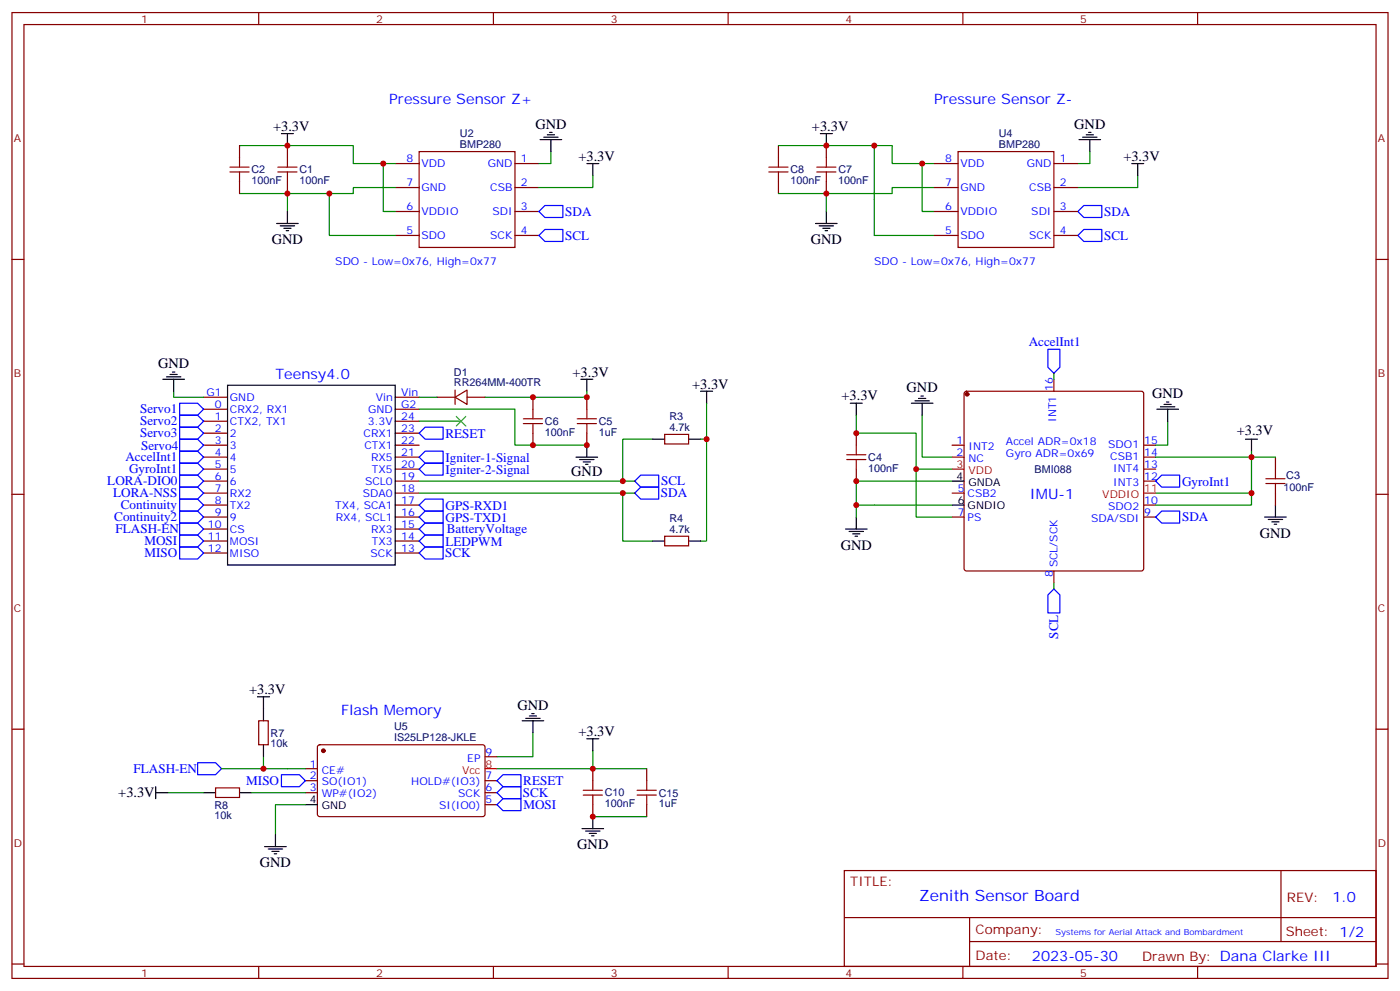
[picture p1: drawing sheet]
<svg xmlns="http://www.w3.org/2000/svg" width="412mm" height="292mm" viewBox="0 0 412 292" stroke-linecap="round" stroke-linejoin="round" font-family="sans-serif">
<g fill="none" stroke="#870000" stroke-width=".35">
<path d="M3.5 3.7h405.4v284.3h-405.4zM7.1 7.2h398.2v277.3h-398.2zM76.2 3.7v3.5M145.3 3.7v3.5M214.5 3.7v3.5M283.6 3.7v3.5M352.8 3.7v3.5M70.6 42.9v3.5M70.6 53.4v3.6M84.7 42.9v3.5M84.7 53.4v3.6M116.4 48.2h7.1"/>
<path d="M116.4 55.2h7.1M123.5 44.6h28.2v28.2h-28.2zM151.7 48.2h7M151.7 55.2h7M229.3 42.9v3.5M229.3 53.4v3.6M243.4 42.9v3.5M243.4 53.4v3.6M275.2 48.2h7M275.2 55.2h7M282.2 44.6h28.2v28.2h-28.2zM310.4 48.2h7.1"/>
<path d="M310.4 55.2h7.1M3.5 76.4h3.6M116.4 62.3h7.1M116.4 69.3h7.1M151.7 62.3h7M151.7 69.3h7M275.2 62.3h7M275.2 69.3h7M310.4 62.3h7.1M310.4 69.3h7.1M405.3 76.4h3.6M60 116.9h7"/>
<path d="M116.4 116.9h7.1M128.8 116.9h5.3M134.1 116.9l3.5-2.1v4.3zM134.1 114.8v4.3M137.6 116.9h5.3M157 116.9v3.6M172.9 116.9v3.6M284.2 115.4l.5-.2h51.5l.5 .2 .2 .5v51.5l-.2 .5-.5 .2h-51.5l-.5-.2-.2-.5v-51.5zM310.4 111.7v3.5M60 124h7M60 127.5h7M60 131.1h7"/>
<path d="M60 134.6h7M60 138.1h7M60 120.5h7M116.4 124h7.1M116.4 127.5h7.1M116.4 131.1h7.1M116.4 134.6h7.1M116.4 138.1h7.1M116.4 120.5h7.1M157 127.5v3.6M172.9 127.5v3.6M195.8 127.9h7v2.8h-7z"/>
<path d="M252.2 127.5v3.6M252.2 138.1v3.5M280.5 131.1h3.5M280.5 134.6h3.5M336.9 131.1h3.5M336.9 134.6h3.5M336.9 138.1h3.5M375.7 134.6v3.5M3.5 145.5h3.6M60 141.6h7M60 145.2h7M60 148.7h7"/>
<path d="M60 152.2h7M60 155.8h7M60 159.3h7M116.4 141.6h7.1M116.4 145.2h7.1M116.4 148.7h7.1M116.4 152.2h7.1M116.4 155.8h7.1M116.4 159.3h7.1M195.8 157.9h7v2.8h-7zM280.5 145.2h3.5M280.5 152.2h3.5"/>
<path d="M336.9 141.6h3.5M336.9 148.7h3.5M336.9 152.2h3.5M375.7 145.2v3.5M405.3 145.5h3.6M60 162.8h7M116.4 162.8h7.1M310.4 168.1v3.5M3.5 214.7h3.6M76.2 212.2h2.8v7.1h-2.8zM93.7 219.5l.5-.2h48.2l.5 .7-.1 20-.6 .4h-48.3l-.4-.7v-19.7zM405.3 214.7h3.6"/>
<path d="M63.5 232h7.1v2.8h-7.1zM90 226.3h3.5M90 229.8h3.5M90 233.4h3.5M142.9 229.8h3.5M142.9 233.4h3.5M142.9 236.9h3.5M142.9 222.8h3.5M174.6 226.3v3.5M174.6 236.9v3.5M190.5 226.3v3.5M190.5 236.9v3.5"/>
<path d="M248.7 256.3h156.6v28.2h-156.6zM377.3 256.3v20.9M248.7 270.1h156.5M285.6 277.2h119.6M285.6 270.1v14.2M3.5 283.8h3.6M76.2 284.5v3.5M145.3 284.5v3.5M214.5 284.5v3.5M283.6 284.5v3.5M352.8 284.5v3.5M405.3 283.8h3.6"/>
</g>
<g fill="none" stroke="#00f" stroke-width=".35">
<path d="M158.7 69.3l1.8-1.7h5.3v3.5h-5.3zM158.7 62.3l1.8-1.8h5.3v3.5h-5.3zM317.5 62.3l1.8-1.8h5.3v3.5h-5.3zM317.5 69.3l1.8-1.7h5.3v3.5h-5.3zM52.9 118.7h5.3l1.8 1.8-1.8 1.7h-5.3zM308.7 102.8h3.5v5.3l-1.8 1.8-1.7-1.8zM52.9 132.8h5.3l1.8 1.8-1.8 1.7h-5.3zM52.9 136.3h5.3l1.8 1.8-1.8 1.8h-5.3zM52.9 122.2h5.3l1.8 1.8-1.8 1.8h-5.3zM52.9 129.3h5.3l1.8 1.8-1.8 1.7h-5.3zM52.9 125.8h5.3l1.8 1.7-1.8 1.8h-5.3zM52.9 139.9h5.3l1.8 1.7-1.8 1.8h-5.3z"/>
<path d="M123.5 127.5l1.7-1.7h5.3v3.5h-5.3zM123.5 134.6l1.7-1.8h5.3v3.5h-5.3zM125.2 136.3h5.3v3.6h-5.3l-1.7-1.8zM52.9 157.5h5.3l1.8 1.8-1.8 1.7h-5.3zM52.9 146.9h5.3l1.8 1.8-1.8 1.8h-5.3zM52.9 150.5h5.3l1.8 1.7-1.8 1.8h-5.3zM52.9 154h5.3l1.8 1.8-1.8 1.7h-5.3zM52.9 143.4h5.3l1.8 1.8-1.8 1.7h-5.3zM123.5 155.8l1.7-1.8h5.3v3.5h-5.3zM123.5 148.7l1.7-1.8h5.3v3.6h-5.3zM123.5 152.2l1.7-1.7h5.3v3.5h-5.3zM123.5 159.3l1.7-1.8h5.3v3.5h-5.3z"/>
<path d="M187 145.2l1.7-1.8h5.3v3.5h-5.3zM187 141.6l1.7-1.7h5.3v3.5h-5.3zM340.4 141.6l1.8-1.7h5.3v3.5h-5.3zM342.2 150.5h5.3v3.5h-5.3l-1.8-1.8zM52.9 161h5.3l1.8 1.8-1.8 1.8h-5.3zM123.5 162.8l1.7-1.8h5.3v3.6h-5.3zM310.4 173.4l1.8 1.8v5.2h-3.5v-5.2zM58.2 224.5h5.3l1.8 1.8-1.8 1.8h-5.3zM82.9 228.1h5.3l1.8 1.7-1.8 1.8h-5.3zM146.4 233.4l1.8-1.8h5.3v3.5h-5.3zM146.4 229.8l1.8-1.7h5.3v3.5h-5.3zM148.2 235.1h5.3v3.6h-5.3l-1.8-1.8z"/>
</g>
<g fill="none" stroke="#008700" stroke-width=".35">
<path d="M70.6 42.9h33.5v5.3h12.3M84.7 57v5.3M97 57v12.3h19.4M112.9 48.2v14.1h3.5M116.4 55.2h-12.3v1.8h-33.5M162.3 44.6v3.6h-3.6M174.6 51.7v3.5h-15.9M229.3 42.9h33.5v5.3h12.4M243.4 57v5.3M257.5 42.9v26.4h17.7M271.6 48.2v14.1h3.6M275.2 55.2h-12.4v1.8h-33.5"/>
<path d="M321 44.6v3.6h-3.5M335.1 51.7v3.5h-17.6M51.2 115.2v1.7h8.8M123.5 116.9h5.3M172.9 115.2v1.7h-30M208.1 118.7v40.6h-1.7M310.4 109.9v1.8M123.5 120.5h28.2v10.6h21.2M123.5 124h12.3M192.3 129.3h-8.9v12.3M206.4 129.3h1.7M252.2 122.2v5.3h17.7v10.6h10.6"/>
<path d="M269.9 138.1v14.1h10.6M271.6 122.2v12.4h8.9M340.4 134.6h35.3M344 124v7.1h-3.6M368.7 132.8v15.9h-28.3M123.5 141.6h63.5M123.5 145.2h63.5M183.4 145.2v14.1h8.9M252.2 148.7h28.3M280.5 141.6h-28.3v10.6M340.4 145.2h28.3M310.4 171.6v1.8"/>
<path d="M157 215.7v7.1h-10.6M49.4 233.4h10.6M65.3 226.3h24.7M74.1 233.4h15.9M77.6 222.8v3.5M90 236.9h-8.9v8.8M174.6 221v5.3h-28.2M174.6 226.3h15.9M174.6 240.4h15.9"/>
</g>
<g fill="none" stroke="#000" stroke-width=".35">
<path d="M82.9 39.3h3.5M84.7 39.3v3.6M161.2 39.7h2.1M161.9 39h.7M241.7 39.3h3.5M243.4 39.3v3.6M320 39.7h2.1M320.7 39h.7M159.1 41.1h6.4M160.2 40.4h4.2M162.3 41.1v3.5M172.9 48.2h3.5"/>
<path d="M174.6 48.2v3.5M317.9 41.1h6.3M318.9 40.4h4.2M321 41.1v3.5M333.4 48.2h3.5M335.1 48.2v3.5M81.5 65.8h6.3M82.5 66.5h4.3M83.6 67.2h2.1M84.3 67.9h.7M84.7 62.3v3.5M240.2 65.8h6.4"/>
<path d="M241.3 66.5h4.2M242.4 67.2h2.1M243.1 67.9h.7M243.4 62.3v3.5M48 111.7h6.3M49 110.9h4.3M50.1 110.2h2.1M50.8 109.5h.7M51.2 111.7v3.5M67 113.4h49.4v52.9h-49.4zM171.1 111.7h3.5M172.9 111.7v3.5"/>
<path d="M206.4 115.2h3.5M208.1 115.2v3.5M250.5 118.7h3.5M252.2 118.7v3.5M268.5 118.7h6.3M269.5 118h4.3M270.6 117.3h2.1M271.3 116.6h.7M271.6 118.7v3.5M341.8 119.8h4.3M342.9 119.1h2.1M343.6 118.4h.7"/>
<path d="M169.7 134.6h6.3M170.7 135.3h4.3M171.8 136h2.1M172.5 136.7h.7M172.9 131.1v3.5M192.3 129.3h3.5M202.8 129.3h3.6M340.8 120.5h6.3M344 120.5v3.5M366.9 129.3h3.5M368.7 129.3v3.5M192.3 159.3h3.5"/>
<path d="M202.8 159.3h3.6M249.1 155.8h6.3M250.1 156.5h4.3M251.2 157.2h2.1M251.9 157.9h.7M252.2 152.2v3.6M280.5 141.6h3.5M280.5 148.7h3.5M372.5 152.2h6.4M373.6 152.9h4.2M374.6 153.6h2.2M375.4 154.3h.7"/>
<path d="M375.7 148.7v3.5M75.8 205.1h3.6M77.6 205.1v7.1M77.6 219.3v3.5M153.8 212.2h6.4M154.9 211.5h4.2M155.9 210.8h2.1M156.6 210.1h.7M157 212.2v3.5M172.9 217.5h3.5M174.6 217.5v3.5M45.9 233.4h3.5"/>
<path d="M45.9 231.6v3.5M60 233.4h3.5M70.6 233.4h3.5M90 236.9h3.5M78 249.2h6.3M79 249.9h4.3M80.1 250.6h2.1M80.8 251.4h.7M81.1 245.7v3.5M171.4 243.9h6.4M172.5 244.7h4.2M173.6 245.4h2.1"/>
<path d="M174.3 246.1h.7M174.6 240.4v3.5"/>
</g>
<g fill="none" stroke="#a10000" stroke-width=".35">
<path d="M67.7 50.6h5.7M67.7 49.2h5.7M70.6 46.4v2.8M70.6 50.6v2.8M81.8 50.6h5.7M81.8 49.2h5.7M84.7 46.4v2.8M84.7 50.6v2.8M226.5 50.6h5.6M226.5 49.2h5.6M229.3 46.4v2.8M229.3 50.6v2.8"/>
<path d="M240.6 50.6h5.6M240.6 49.2h5.6M243.4 46.4v2.8M243.4 50.6v2.8M154.2 124.7h5.6M154.2 123.3h5.6M157 120.5v2.8M157 124.7v2.8M170 124.7h5.7M170 123.3h5.7M172.9 120.5v2.8M172.9 124.7v2.8"/>
<path d="M249.4 135.3h5.7M249.4 133.9h5.7M252.2 131.1v2.8M252.2 135.3v2.8M375.7 138.1v2.8M372.9 142.3h5.6M372.9 140.9h5.6M375.7 142.3v2.9M171.8 234.1h5.6M171.8 232.7h5.6M174.6 229.8v2.9M174.6 234.1v2.8"/>
<path d="M187.7 234.1h5.6M187.7 232.7h5.6M190.5 229.8v2.9M190.5 234.1v2.8"/>
</g>
<g fill="#870000" stroke="#870000" stroke-width=".35">
<circle cx="284.9" cy="116.1" r=".53"/>
<circle cx="95.2" cy="221" r=".53"/>
</g>
<path d="M280.5 138.1h3.5M336.9 145.2h3.5M142.9 226.3h3.5" fill="none" stroke="#f00" stroke-width=".35"/>
<path d="M134.4 122.6l2.8 2.8M137.2 122.6l-2.8 2.8" fill="none" stroke="#3c3" stroke-width=".35"/>
<g fill="#c00">
<circle cx="84.7" cy="57" r=".88"/>
<circle cx="84.7" cy="42.9" r=".88"/>
<circle cx="252.2" cy="127.5" r=".88"/>
<circle cx="269.9" cy="138.1" r=".88"/>
<circle cx="252.2" cy="148.7" r=".88"/>
<circle cx="252.2" cy="141.6" r=".88"/>
<circle cx="368.7" cy="134.6" r=".88"/>
<circle cx="157" cy="116.9" r=".88"/>
<circle cx="183.4" cy="145.2" r=".88"/>
<circle cx="183.4" cy="141.6" r=".88"/>
<circle cx="172.9" cy="116.9" r=".88"/>
<circle cx="172.9" cy="131.1" r=".88"/>
<circle cx="157" cy="131.1" r=".88"/>
<circle cx="368.7" cy="145.2" r=".88"/>
<circle cx="208.1" cy="129.3" r=".88"/>
<circle cx="271.6" cy="48.2" r=".88"/>
<circle cx="243.4" cy="42.9" r=".88"/>
<circle cx="243.4" cy="57" r=".88"/>
<circle cx="174.6" cy="226.3" r=".88"/>
<circle cx="77.6" cy="226.3" r=".88"/>
<circle cx="174.6" cy="240.4" r=".88"/>
<circle cx="112.9" cy="48.2" r=".88"/>
<circle cx="97" cy="57" r=".88"/>
<circle cx="257.5" cy="42.9" r=".88"/>
</g>
<text font-size="4.6" fill="#00f" x="270.8" y="265.3">Zenith Sensor Board</text>
<g font-size="4.2" fill="#00f">
<text x="114.7" y="30.5">Pressure Sensor Z+</text>
<text x="275.2" y="30.5">Pressure Sensor Z-</text>
<text x="81.1" y="111.7">Teensy4.0</text>
<text x="303.4" y="146.9">IMU-1</text>
<text x="100.5" y="210.4">Flash Memory</text>
<text x="392.5" y="265.6">1.0</text>
<text x="304" y="282.9">2023-05-30</text>
</g>
<g font-size="4.2">
<text x="80.4" y="38.6">+3.3V</text>
<text x="157.7" y="37.9">GND</text>
<text x="239.2" y="38.6">+3.3V</text>
<text x="316.4" y="37.9">GND</text>
<text x="170.4" y="47.4">+3.3V</text>
<text x="330.9" y="47.4">+3.3V</text>
<text x="80.1" y="71.9">GND</text>
<text x="238.8" y="71.9">GND</text>
<text x="46.6" y="108.4">GND</text>
<text x="168.6" y="110.9">+3.3V</text>
<text x="203.9" y="114.5">+3.3V</text>
<text x="247.9" y="117.6">+3.3V</text>
<text x="267.1" y="115.5">GND</text>
<text x="339.4" y="117.3">GND</text>
<text x="364.3" y="128.2">+3.3V</text>
<text x="168.3" y="140.2">GND</text>
<text x="247.7" y="161.9">GND</text>
<text x="371.1" y="158.3">GND</text>
<text x="73.4" y="204.4">+3.3V</text>
<text x="152.4" y="209">GND</text>
<text x="170.4" y="216.8">+3.3V</text>
<text x="34.8" y="234.8">+3.3V</text>
<text x="170" y="250">GND</text>
<text x="76.6" y="255.3">GND</text>
</g>
<g font-size="3.9" fill="#00f">
<text x="166.5" y="63.6">SDA</text>
<text x="325.2" y="63.6">SDA</text>
<text x="166.5" y="70.7">SCL</text>
<text x="325.2" y="70.7">SCL</text>
<text x="303" y="101.9">AccelInt1</text>
<text x="41.3" y="121.7">Servo1</text>
<text x="41.3" y="125.3">Servo2</text>
<text x="41.3" y="128.8">Servo3</text>
<text x="131.2" y="128.9">RESET</text>
<text x="37" y="135.8">AccelInt1</text>
<text x="41.6" y="132.4">Servo4</text>
<text x="131.2" y="135.9">Igniter-1-Signal</text>
<text x="31.6" y="142.9">LORA-DIO0</text>
<text x="38" y="139.4">GyroInt1</text>
<text x="131.2" y="139.6">Igniter-2-Signal</text>
<text x="194.7" y="142.9">SCL</text>
<text x="348.2" y="143">GyroInt1</text>
<text x="33.4" y="146.4">LORA-NSS</text>
<text x="35.6" y="149.9">Continuity</text>
<text x="194.7" y="146.4">SDA</text>
<text x="33.7" y="153.5">Continuity2</text>
<text x="131.2" y="153.5">GPS-TXD1</text>
<text x="131.2" y="150">GPS-RXD1</text>
<text x="348.2" y="153.5">SDA</text>
<text x="34" y="157">FLASH-EN</text>
<text x="42.5" y="160.5">MOSI</text>
<text x="131.2" y="160.6">LEDPWM</text>
<text x="131.6" y="157.1">BatteryVoltage</text>
<text x="42.5" y="164">MISO</text>
<text x="131.1" y="164.1">SCK</text>
<text x="311.7" y="188.1" transform="rotate(-90 311.7 188.1)">SCL</text>
<text x="39.3" y="227.6">FLASH-EN</text>
<text x="72.5" y="231.1">MISO</text>
<text x="154.1" y="231.1">RESET</text>
<text x="154" y="234.6">SCK</text>
<text x="154.2" y="238.1">MOSI</text>
</g>
<g font-size="3.9" fill="#800">
<text x="250.5" y="260.9">TITLE:</text>
<text x="379.1" y="265.6">REV:</text>
<text x="287.4" y="275.1">Company:</text>
<text x="378.7" y="275.7">Sheet: 1/2</text>
<text x="287.4" y="282.8">Date:</text>
<text x="336.4" y="282.8">Drawn By: Dana Clarke III</text>
</g>
<g font-size="3.2" fill="#800">
<text x="41.6" y="6.7">1</text>
<text x="110.8" y="6.7">2</text>
<text x="179.9" y="6.7">3</text>
<text x="249.1" y="6.7">4</text>
<text x="318.2" y="6.7">5</text>
<text x="4.1" y="41.8">A</text>
<text x="405.9" y="41.8">A</text>
<text x="4.1" y="110.9">B</text>
<text x="405.9" y="110.9">B</text>
<text x="4.1" y="180.1">C</text>
<text x="405.9" y="180.1">C</text>
<text x="4.1" y="249.2">D</text>
<text x="405.9" y="249.2">D</text>
<text x="41.6" y="287.5">1</text>
<text x="110.8" y="287.5">2</text>
<text x="179.9" y="287.5">3</text>
<text x="249.1" y="287.5">4</text>
<text x="318.2" y="287.5">5</text>
</g>
<g font-size="3.2" fill="#000080">
<text x="135.5" y="40.4">U2</text>
<text x="294.2" y="40.4">U4</text>
<text x="135.5" y="43.6">BMP280</text>
<text x="294.2" y="43.6">BMP280</text>
<text x="74.1" y="51">C2</text>
<text x="88.2" y="51">C1</text>
<text x="232.8" y="51">C8</text>
<text x="246.9" y="51">C7</text>
<text x="74.1" y="54.2">100nF</text>
<text x="88.2" y="54.2">100nF</text>
<text x="232.8" y="54.2">100nF</text>
<text x="246.9" y="54.2">100nF</text>
<text x="133.7" y="113.8">RR264MM-400TR</text>
<text x="133.7" y="110.7">D1</text>
<text x="160.5" y="125.1">C6</text>
<text x="176.4" y="125.2">C5</text>
<text x="197.2" y="123.6">R3</text>
<text x="160.5" y="128.3">100nF</text>
<text x="176.4" y="128.3">1uF</text>
<text x="197.2" y="126.8">4.7k</text>
<text x="255.8" y="135.7">C4</text>
<text x="255.8" y="138.9">100nF</text>
<text x="304.8" y="139.3">BMI088</text>
<text x="378.9" y="141">C3</text>
<text x="378.1" y="144.5">100nF</text>
<text x="197.2" y="153.6">R4</text>
<text x="197.2" y="156.8">4.7k</text>
<text x="116.1" y="215">U5</text>
<text x="79.7" y="220.1">10k</text>
<text x="79.7" y="216.9">R7</text>
<text x="116.1" y="218.2">IS25LP128-JKLE</text>
<text x="63.2" y="238">R8</text>
<text x="178.2" y="237.7">100nF</text>
<text x="178.2" y="234.5">C10</text>
<text x="194" y="237.7">1uF</text>
<text x="194" y="234.5">C15</text>
<text x="63.2" y="241.2">10k</text>
</g>
<g font-size="3.2" fill="#00f">
<text x="119.7" y="47.8">8</text>
<text x="153.5" y="47.8">1</text>
<text x="278.4" y="47.8">8</text>
<text x="312.2" y="47.8">1</text>
<text x="124.2" y="49.2">VDD</text>
<text x="143.7" y="49.2">GND</text>
<text x="282.9" y="49.2">VDD</text>
<text x="302.5" y="49.2">GND</text>
<text x="119.7" y="54.9">7</text>
<text x="124.2" y="56.3">GND</text>
<text x="144.4" y="56.3">CSB</text>
<text x="153.5" y="54.9">2</text>
<text x="278.4" y="54.9">7</text>
<text x="282.9" y="56.3">GND</text>
<text x="303.2" y="56.3">CSB</text>
<text x="312.2" y="54.9">2</text>
<text x="119.7" y="61.9">6</text>
<text x="124.2" y="63.3">VDDIO</text>
<text x="145" y="63.3">SDI</text>
<text x="153.5" y="61.9">3</text>
<text x="278.4" y="61.9">6</text>
<text x="282.9" y="63.3">VDDIO</text>
<text x="303.8" y="63.3">SDI</text>
<text x="312.2" y="61.9">3</text>
<text x="119.7" y="69">5</text>
<text x="124.2" y="70.4">SDO</text>
<text x="144.4" y="70.4">SCK</text>
<text x="153.5" y="69">4</text>
<text x="278.4" y="69">5</text>
<text x="282.9" y="70.4">SDO</text>
<text x="303.2" y="70.4">SCK</text>
<text x="312.2" y="69">4</text>
<text x="98.8" y="78.1">SDO - Low=0x76, High=0x77</text>
<text x="257.5" y="78.1">SDO - Low=0x76, High=0x77</text>
<text x="60.8" y="116.6">G1</text>
<text x="67.7" y="118">GND</text>
<text x="110.7" y="118">Vin</text>
<text x="118.2" y="116.6">Vin</text>
<text x="310.1" y="115" transform="rotate(-90 310.1 115)">16</text>
<text x="63.2" y="123.6">1</text>
<text x="63.2" y="120.1">0</text>
<text x="67.7" y="125.1">CTX2, TX1</text>
<text x="67.7" y="121.5">CRX2, RX1</text>
<text x="108.4" y="125.1">3.3V</text>
<text x="108.4" y="121.5">GND</text>
<text x="118.2" y="123.6">24</text>
<text x="118.2" y="120.1">G2</text>
<text x="311.1" y="124.2" transform="rotate(-90 311.1 124.2)">INT1</text>
<text x="63.2" y="127.2">2</text>
<text x="63.2" y="130.7">3</text>
<text x="67.7" y="128.6">2</text>
<text x="107.1" y="128.6">CRX1</text>
<text x="118.2" y="130.7">22</text>
<text x="118.2" y="127.2">23</text>
<text x="281.8" y="130.7">1</text>
<text x="296.3" y="131.1">Accel ADR=0x18</text>
<text x="326.5" y="131.8">SDO1</text>
<text x="337.1" y="130.7">15</text>
<text x="63.2" y="134.2">4</text>
<text x="63.2" y="137.8">5</text>
<text x="67.7" y="132.1">3</text>
<text x="67.7" y="135.6">4</text>
<text x="107.3" y="132.1">CTX1</text>
<text x="109.3" y="135.6">RX5</text>
<text x="118.2" y="137.8">20</text>
<text x="118.2" y="134.2">21</text>
<text x="281.8" y="134.2">2</text>
<text x="285.3" y="132.5">INT2</text>
<text x="285.3" y="136">NC</text>
<text x="296.3" y="134.6">Gyro ADR=0x69</text>
<text x="327" y="135.3">CSB1</text>
<text x="337.1" y="137.8">13</text>
<text x="337.1" y="134.2">14</text>
<text x="63.2" y="141.3">6</text>
<text x="67.7" y="139.2">5</text>
<text x="67.7" y="142.7">6</text>
<text x="107.5" y="142.7">SCL0</text>
<text x="109.6" y="139.2">TX5</text>
<text x="118.2" y="141.3">19</text>
<text x="327.9" y="143.1">INT3</text>
<text x="327.9" y="138.8">INT4</text>
<text x="337.1" y="141.3">12</text>
<text x="63.2" y="144.8">7</text>
<text x="63.2" y="148.3">8</text>
<text x="67.7" y="146.2">RX2</text>
<text x="67.7" y="149.8">TX2</text>
<text x="98.7" y="149.8">TX4, SCA1</text>
<text x="106.9" y="146.2">SDA0</text>
<text x="118.2" y="148.3">17</text>
<text x="118.2" y="144.8">18</text>
<text x="282.1" y="144.8">5</text>
<text x="285" y="146.2">CSB2</text>
<text x="337.1" y="148.3">10</text>
<text x="61.2" y="155.4">10</text>
<text x="63.2" y="151.9">9</text>
<text x="67.7" y="153.3">9</text>
<text x="98.9" y="153.3">RX4, SCL1</text>
<text x="118.2" y="155.4">15</text>
<text x="118.2" y="151.9">16</text>
<text x="282.1" y="151.9">7</text>
<text x="285" y="153.3">PS</text>
<text x="321.4" y="153.6">SDA/SDI</text>
<text x="326.5" y="150.1">SDO2</text>
<text x="337.1" y="151.9">9</text>
<text x="61.2" y="158.9">11</text>
<text x="67.7" y="156.8">CS</text>
<text x="67.7" y="160.3">MOSI</text>
<text x="109.3" y="156.8">RX3</text>
<text x="109.6" y="160.3">TX3</text>
<text x="118.2" y="158.9">14</text>
<text x="61.2" y="162.5">12</text>
<text x="67.7" y="163.9">MISO</text>
<text x="109.1" y="163.9">SCK</text>
<text x="118.2" y="162.5">13</text>
<text x="311.5" y="167" transform="rotate(-90 311.5 167)">SCL/SCK</text>
<text x="310.1" y="169.9" transform="rotate(-90 310.1 169.9)">8</text>
<text x="91.3" y="226">1</text>
<text x="94.8" y="227.7">CE#</text>
<text x="137.7" y="224.2">EP</text>
<text x="143.1" y="222.4">9</text>
<text x="91.3" y="229.5">2</text>
<text x="91.3" y="233">3</text>
<text x="94.8" y="231.2">SO(IO1)</text>
<text x="121.1" y="231.2">HOLD#(IO3)</text>
<text x="143.1" y="233">6</text>
<text x="143.1" y="229.5">7</text>
<text x="94.8" y="234.8">WP#(IO2)</text>
<text x="129.3" y="238.3">SI(IO0)</text>
<text x="135" y="234.8">SCK</text>
<text x="143.1" y="236.5">5</text>
</g>
<g font-size="3.2" fill="#f00">
<text x="281.8" y="137.8">3</text>
<text x="285.3" y="139.5">VDD</text>
<text x="324.7" y="146.6">VDDIO</text>
<text x="337.1" y="144.8">11</text>
<text x="136.1" y="227.7">Vcc</text>
<text x="143.1" y="226">8</text>
</g>
<g font-size="3.2">
<text x="281.8" y="141.3">4</text>
<text x="285.3" y="143.1">GNDA</text>
<text x="282.1" y="148.3">6</text>
<text x="285" y="149.8">GNDIO</text>
<text x="91.3" y="236.5">4</text>
<text x="94.8" y="238.3">GND</text>
</g>
<text font-size="2.5" fill="#00f" x="310.9" y="275.1">Systems for Aerial Attack and Bombardment</text>
</svg>
